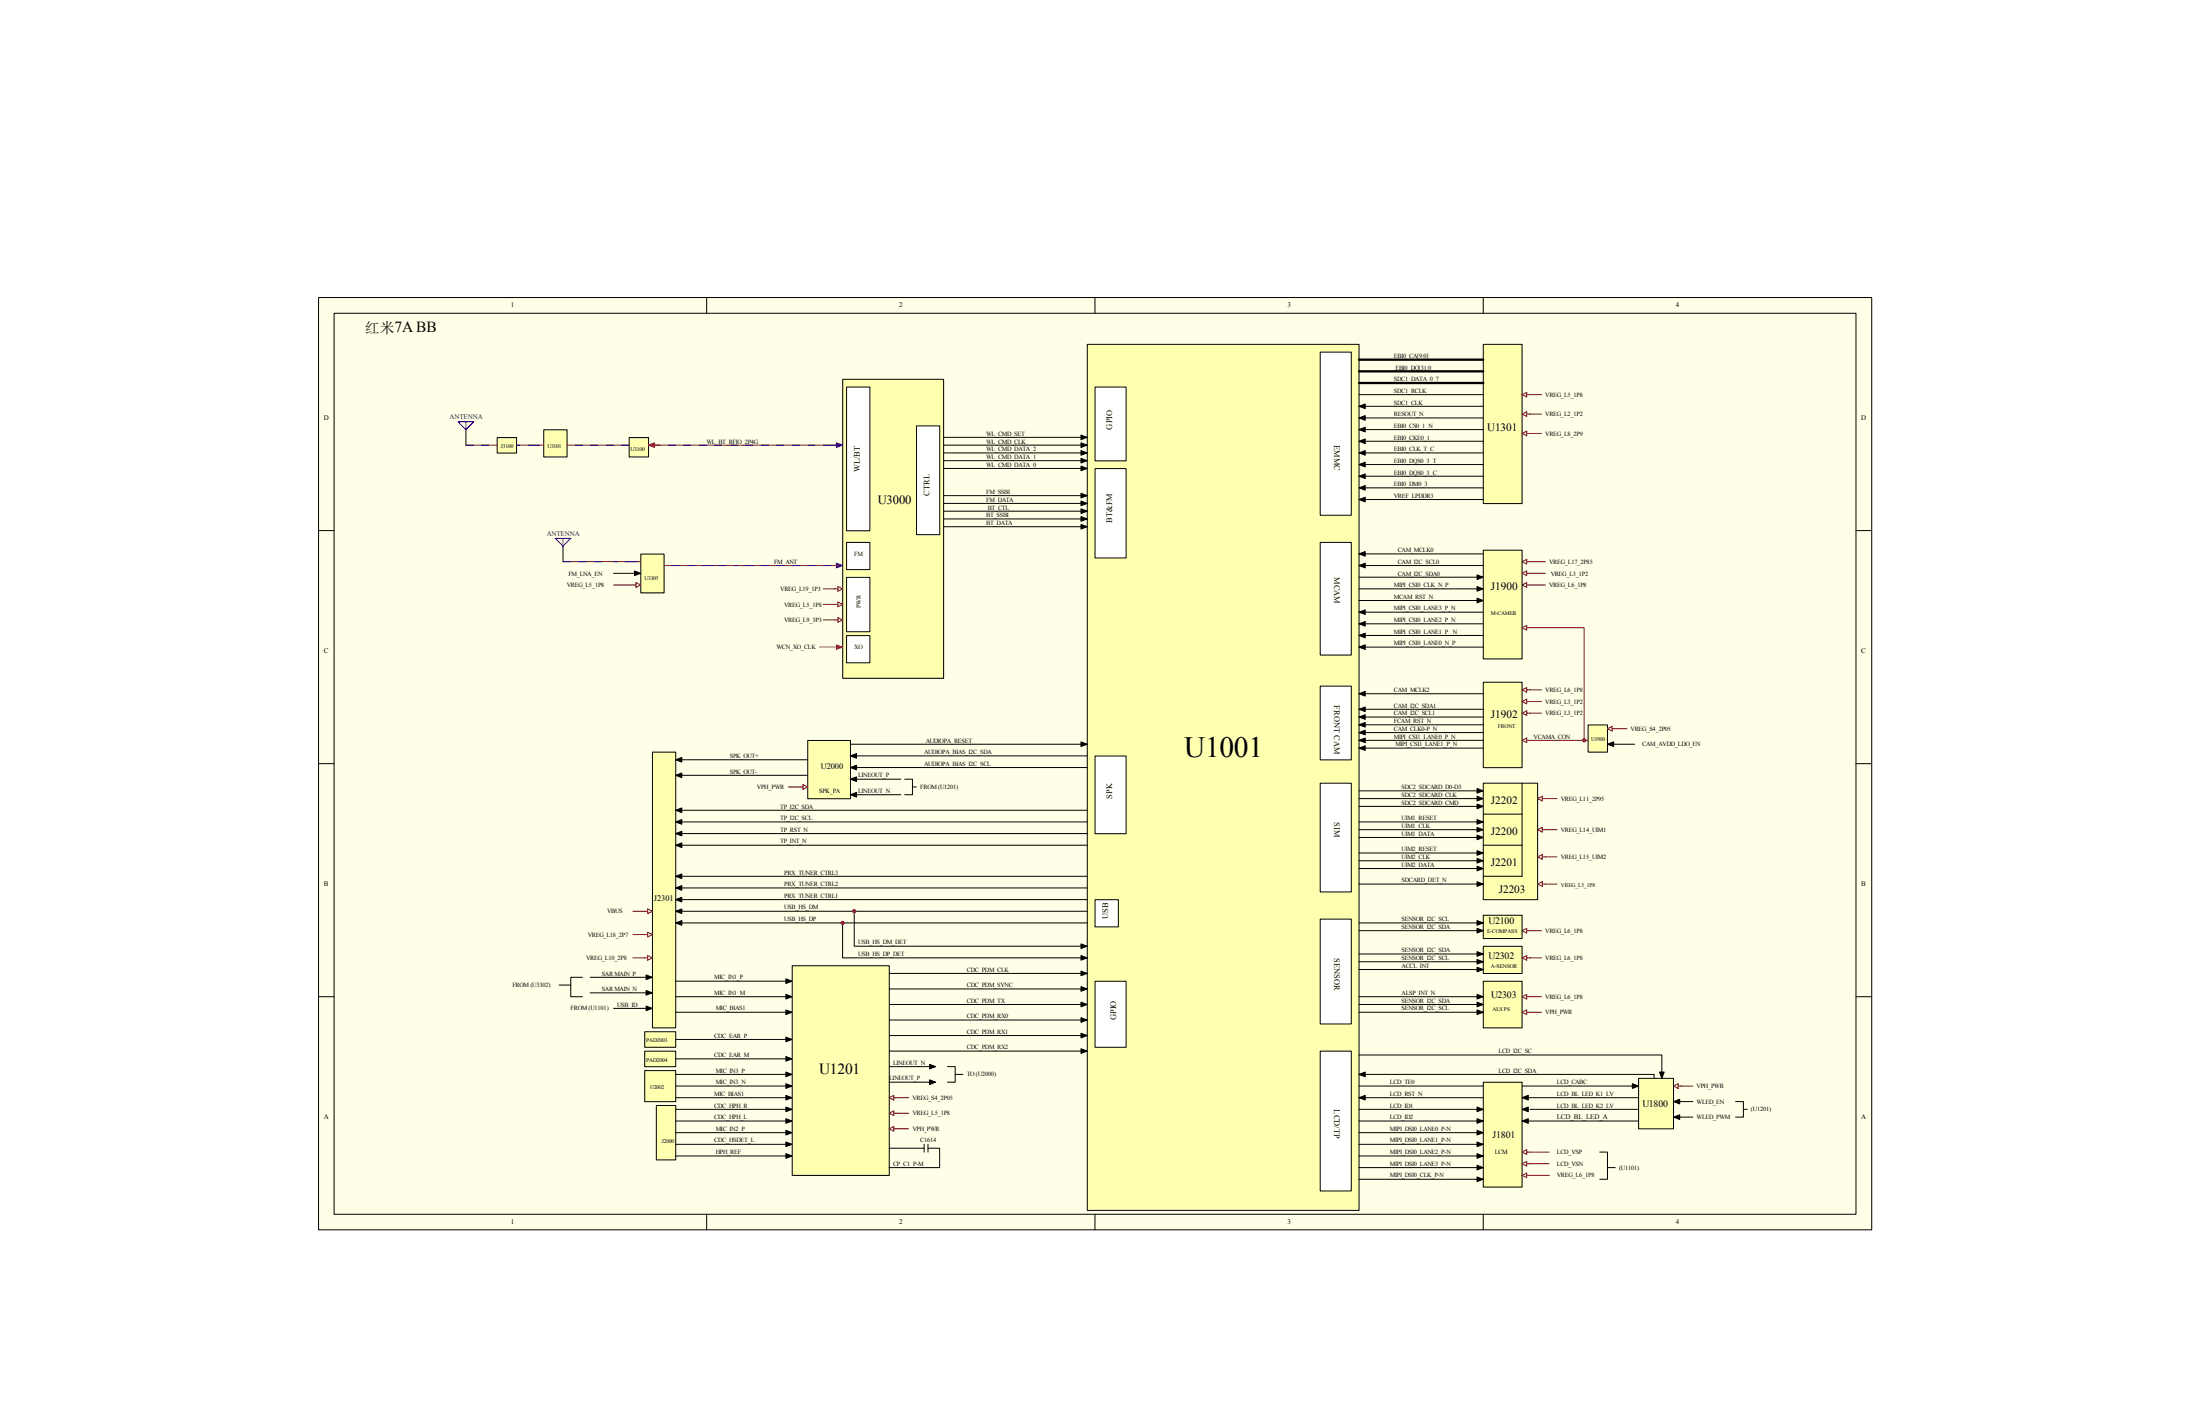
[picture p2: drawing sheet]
<svg xmlns="http://www.w3.org/2000/svg" width="432mm" height="279mm" viewBox="0 0 432 279" stroke-linecap="round" stroke-linejoin="round" font-family="sans-serif">
<path d="M62.5 58.4h304.9v182.9h-304.9z" fill="#ffffe8"/>
<g fill="none" stroke="#000" stroke-width=".2">
<path d="M62.5 58.4h304.9v182.9h-304.9zM138.7 58.4v3M214.9 58.4v3M291.1 58.4v3M65.6 61.5h298.7v176.8h-298.7zM91.5 84.3v3M62.5 104.1h3M364.3 104.1h3M62.5 149.8h3M364.3 149.8h3M62.5 195.6h3M364.3 195.6h3"/>
<path d="M138.7 238.2v3.1M214.9 238.2v3.1M291.1 238.2v3.1"/>
</g>
<path d="M89.9 82.8h3.1l-1.5 1.5zM91.5 82.8v1.5" fill="none" stroke="#00f" stroke-width=".2"/>
<path d="M165.4 74.5h19.8v58.6h-19.8z" fill="#ffffb0"/>
<path d="M165.4 74.4h19.8v58.7h-19.8z" fill="none" stroke="#000" stroke-width=".2"/>
<path d="M161.6 115.5h2.9M164.5 115.1l.9 .4-.9 .5z" fill="none" stroke="#800000" stroke-width=".2"/>
<path d="M213.4 67.6h53.3v169.9h-53.3z" fill="#ffffb0"/>
<path d="M213.4 67.6h53.3v169.9h-53.3z" fill="none" stroke="#000" stroke-width=".2"/>
<path d="M132.6 178.8l1.2-.5v1zM132.6 181.1l1.2-.5v.9z" fill="#000" stroke="#000" stroke-width=".2"/>
<path d="M215 92h6v17.5h-6z" fill="#fff"/>
<path d="M214.9 91.9h6.1v17.6h-6.1z" fill="none" stroke="#000" stroke-width=".2"/>
<path d="M215 76h6v14.4h-6z" fill="#fff"/>
<path d="M214.9 75.9h6.1v14.5h-6.1z" fill="none" stroke="#000" stroke-width=".2"/>
<path d="M179.9 83.6h4.5v21.3h-4.5z" fill="#fff"/>
<path d="M179.9 83.6h4.5v21.3h-4.5z" fill="none" stroke="#000" stroke-width=".2"/>
<path d="M166.2 113.3h4.5v10.7h-4.5z" fill="#fff"/>
<path d="M166.2 113.3h4.5v10.7h-4.5z" fill="none" stroke="#000" stroke-width=".2"/>
<path d="M166.2 124.8h4.5v5.2h-4.5z" fill="#fff"/>
<path d="M166.2 124.7h4.5v5.3h-4.5z" fill="none" stroke="#000" stroke-width=".2"/>
<path d="M97.6 85.9h3.8v3h-3.8z" fill="#ffffb0"/>
<path d="M97.6 85.9h3.8v3h-3.8zM185.2 98.8h28.2M185.2 100.3h28.2M185.2 101.8h28.2M185.2 103.3h28.2" fill="none" stroke="#000" stroke-width=".2"/>
<path d="M163.9 118.6h.6M164.5 118.1l.9 .5-.9 .4zM161.6 121.6h2.3" fill="none" stroke="#800000" stroke-width=".2"/>
<path d="M212.2 102.9l1.2 .4-1.2 .5zM212.2 101.4l1.2 .4-1.2 .5z" fill="#000" stroke="#000" stroke-width=".2"/>
<path d="M166.2 76h4.5v28.1h-4.5z" fill="#fff"/>
<path d="M166.2 75.9h4.5v28.2h-4.5z" fill="none" stroke="#000" stroke-width=".2"/>
<path d="M124.2 183.4h2.9M127.1 182.9l.9 .5-.9 .4z" fill="none" stroke="#800000" stroke-width=".2"/>
<path d="M291.2 212.4h7.5v20.5h-7.5z" fill="#ffffb0"/>
<path d="M266.7 213.1h24.4M266.7 215.4h24.4M291.1 212.3h7.6v20.6h-7.6z" fill="none" stroke="#000" stroke-width=".2"/>
<path d="M328.5 213.1l.9-.5v1zM329.4 213.1h2.9" fill="none" stroke="#800000" stroke-width=".2"/>
<path d="M266.7 215.4l1.3-.5v.9z" fill="#000" stroke="#000" stroke-width=".2"/>
<path d="M259.2 206.3h6v27.4h-6z" fill="#fff"/>
<path d="M259.1 206.2h6.1v27.5h-6.1zM266.7 217.7h24.4M266.7 220h24.4M266.7 222.2h24.4M266.7 224.5h24.4M266.7 229.1h24.4M266.7 231.4h24.4" fill="none" stroke="#000" stroke-width=".2"/>
<path d="M291.2 133.9h7.5v16.7h-7.5z" fill="#ffffb0"/>
<path d="M266.7 136.1h24.4M266.7 139.2h24.4M291.1 133.9h7.6v16.7h-7.6zM266.7 140.7h24.4" fill="none" stroke="#000" stroke-width=".2"/>
<path d="M298.7 145.3l1-.5v.9zM299.7 145.3h12" fill="none" stroke="#800000" stroke-width=".2"/>
<path d="M266.7 136.1l1.3-.4v.9zM266.7 139.2l1.3-.5v.9zM266.7 140.7l1.3-.5v.9z" fill="#000" stroke="#000" stroke-width=".2"/>
<path d="M259.2 134.7h6v14.4h-6z" fill="#fff"/>
<path d="M259.1 134.6h6.1v14.5h-6.1zM266.7 142.2h24.4M266.7 143.7h24.4M266.7 145.3h24.4M266.7 146.8h24.4" fill="none" stroke="#000" stroke-width=".2"/>
<path d="M298.7 135.4l1-.5v.9zM299.7 135.4h2.9" fill="none" stroke="#800000" stroke-width=".2"/>
<path d="M291.2 67.6h7.5v31.2h-7.5z" fill="#ffffb0"/>
<path d="M291.1 67.6h7.6v31.2h-7.6z" fill="none" stroke="#000" stroke-width=".2"/>
<path d="M266.7 72.9h24.4M266.7 75.1h24.4" fill="none" stroke="#000" stroke-width=".46"/>
<path d="M259.2 106.5h6v22h-6z" fill="#fff"/>
<path d="M266.7 77.4h24.4M259.1 106.4h6.1v22.1h-6.1zM266.7 108.7h24.4M266.7 155.2h24.4M266.7 156.7h24.4M266.7 158.2h24.4M266.7 162.8h24.4M266.7 164.3h24.4M266.7 167.4h24.4" fill="none" stroke="#000" stroke-width=".2"/>
<path d="M298.7 81.2l1-.4v.9zM299.7 81.2h2.9M298.7 114.8l1-.5v.9zM299.7 114.8h3.6M301.8 156.7l.9-.5v1zM302.7 156.7h2.9M301.8 162.8l.9-.5v.9zM302.7 162.8h2.9" fill="none" stroke="#800000" stroke-width=".2"/>
<path d="M289.9 154.7l1.2 .5-1.2 .4zM289.9 156.2l1.2 .5-1.2 .5zM289.9 157.8l1.2 .4-1.2 .5zM289.9 163.9l1.2 .4-1.2 .5zM289.9 162.3l1.2 .5-1.2 .4zM289.9 166.9l1.2 .5-1.2 .4z" fill="#000" stroke="#000" stroke-width=".2"/>
<path d="M259.2 153.7h6v21.3h-6z" fill="#fff"/>
<path d="M259.1 153.7h6.1v21.3h-6.1z" fill="none" stroke="#000" stroke-width=".2"/>
<path d="M291.2 153.7h10.6v22.8h-10.6z" fill="#ffffb0"/>
<path d="M291.1 153.7h10.7v22.8h-10.7z" fill="none" stroke="#000" stroke-width=".2"/>
<path d="M298.7 182.6l1-.5v1zM299.7 182.6h2.9" fill="none" stroke="#800000" stroke-width=".2"/>
<path d="M291.2 185.7h7.5v5.3h-7.5z" fill="#ffffb0"/>
<path d="M266.7 188.7h24.4M291.1 185.7h7.6v5.3h-7.6z" fill="none" stroke="#000" stroke-width=".2"/>
<path d="M291.2 192.6h7.5v9.1h-7.5z" fill="#ffffb0"/>
<path d="M266.7 198.6h24.4M266.7 195.6h24.4M266.7 197.1h24.4M291.1 192.5h7.6v9.2h-7.6z" fill="none" stroke="#000" stroke-width=".2"/>
<path d="M298.7 198.6l1-.4v.9zM299.7 198.6h2.9" fill="none" stroke="#800000" stroke-width=".2"/>
<path d="M259.2 180.4h6v20.5h-6z" fill="#fff"/>
<path d="M266.7 79.7h24.4M266.7 113.3h24.4M266.7 115.5h24.4M266.7 117.8h24.4M266.7 120.1h24.4M266.7 122.4h24.4M266.7 124.7h24.4M259.1 180.3h6.1v20.6h-6.1zM266.7 190.2h24.4" fill="none" stroke="#000" stroke-width=".2"/>
<g fill="#000" stroke="#000" stroke-width=".2">
<path d="M266.7 79.7l1.3-.4v.9zM212.2 99.8l1.2 .5-1.2 .5zM266.7 108.7l1.3-.5v.9zM289.9 112.8l1.2 .5-1.2 .4zM289.9 115.1l1.2 .4-1.2 .5zM289.9 117.4l1.2 .4-1.2 .5zM266.7 122.4l1.3-.5v1zM266.7 120.1l1.3-.4v.9zM266.7 124.7l1.3-.5v.9zM166.9 148.3l1.2-.4v.9zM266.7 146.8l1.3-.5v.9zM266.7 145.3l1.3-.5v.9z"/>
<path d="M266.7 143.7l1.3-.4v.9zM132.6 176.5l1.2-.4v.9zM132.6 174.2l1.2-.4v.9zM289.9 198.2l1.2 .4-1.2 .5zM289.9 196.6l1.2 .5-1.2 .4zM289.9 182.1l1.2 .5-1.2 .5zM289.9 186.7l1.2 .5-1.2 .4zM289.9 219.5l1.2 .5-1.2 .4zM298.7 215.4l1.3-.5v.9zM298.7 217.7l1.3-.5v.9zM289.9 226.4l1.2 .4-1.2 .5zM289.9 228.6l1.2 .5-1.2 .5z"/>
<path d="M289.9 224.1l1.2 .4-1.2 .5zM289.9 221.8l1.2 .4-1.2 .5zM289.9 230.9l1.2 .5-1.2 .4z"/>
</g>
<path d="M298.7 85.1l1-.5v.9zM299.7 85.1h2.9M298.7 110.2l1-.5v1zM299.7 110.2h3.6" fill="none" stroke="#800000" stroke-width=".2"/>
<path d="M164.2 86.9l1.2 .4-1.2 .5z" fill="#0000bf" stroke="#0000bf" stroke-width=".2"/>
<path d="M266.7 70.6h24.4" fill="none" stroke="#000" stroke-width=".46"/>
<path d="M215 192.6h6v12.9h-6z" fill="#fff"/>
<path d="M214.9 192.5h6.1v13h-6.1z" fill="none" stroke="#000" stroke-width=".2"/>
<path d="M291.2 108h7.5v21.3h-7.5z" fill="#ffffb0"/>
<path d="M266.7 82h24.4M266.7 84.3h24.4M291.1 107.9h7.6v21.4h-7.6z" fill="none" stroke="#000" stroke-width=".2"/>
<path d="M311.7 142.3h3.8v5.3h-3.8z" fill="#ffffb0"/>
<path d="M311.7 142.2h3.8v5.4h-3.8zM266.7 187.2h24.4" fill="none" stroke="#000" stroke-width=".2"/>
<path d="M298.7 112.5l1-.5v.9zM299.7 112.5h.6M317 143h2.3M301.8 173.5l.9-.5v.9zM302.7 173.5h.6M303.3 168.1h2.3M298.7 187.9l1-.4v.9zM299.7 187.9h2.9" fill="none" stroke="#800000" stroke-width=".2"/>
<path d="M266.7 84.3l1.3-.5v.9zM266.7 82l1.3-.5v1z" fill="#000" stroke="#000" stroke-width=".2"/>
<path d="M291.2 179.6h7.5v4.5h-7.5z" fill="#ffffb0"/>
<path d="M291.1 179.6h7.6v4.5h-7.6zM298.7 213.1h22.9M266.7 226.8h24.4" fill="none" stroke="#000" stroke-width=".2"/>
<path d="M289.9 217.2l1.2 .5-1.2 .4zM320.4 212.6l1.2 .5-1.2 .5z" fill="#000" stroke="#000" stroke-width=".2"/>
<path d="M106.8 84.4h4.5v5.3h-4.5z" fill="#ffffb0"/>
<path d="M106.7 84.3h4.6v5.4h-4.6z" fill="none" stroke="#000" stroke-width=".2"/>
<path d="M123.5 85.9h3.8v3.8h-3.8z" fill="#ffffb0"/>
<path d="M123.5 85.9h3.8v3.8h-3.8zM185.2 97.2h28.2" fill="none" stroke="#000" stroke-width=".2"/>
<path d="M127.3 87.3l1.2-.4v.9z" fill="#f00" stroke="#f00" stroke-width=".2"/>
<path d="M164.2 126.5l1.2 .5-1.2 .4z" fill="#ff0080" stroke="#ff0080" stroke-width=".2"/>
<path d="M160.8 127h4.6" fill="none" stroke="#ff0080" stroke-width=".2"/>
<path d="M212.2 98.3l1.2 .5-1.2 .4zM212.2 96.8l1.2 .4-1.2 .5z" fill="#000" stroke="#000" stroke-width=".2"/>
<path d="M91.5 87.3h6M101.4 87.3h5.3M127.3 87.3h38.1" fill="none" stroke="#f00" stroke-width=".2"/>
<path d="M91.5 87.3h1.5M94.5 87.3h1.5M101.4 87.3h.7M103.6 87.3h2.3" fill="none" stroke="#00f" stroke-width=".2"/>
<path d="M161.6 118.6h2.3M163.9 121.6h.6M164.5 121.2l.9 .4-.9 .5z" fill="none" stroke="#800000" stroke-width=".2"/>
<path d="M158.6 145.3h8.3v11.4h-8.3z" fill="#ffffb0"/>
<path d="M158.5 145.3h8.4v11.4h-8.4z" fill="none" stroke="#000" stroke-width=".2"/>
<path d="M128.1 147.6h4.5v54.1h-4.5z" fill="#ffffb0"/>
<g fill="none" stroke="#000" stroke-width=".2">
<path d="M128.1 147.6h4.5v54.1h-4.5zM133.4 149.1h25.1M133.4 152.1h25.1M166.9 146h46.5M166.9 148.3h46.5M166.9 150.6h46.5M166.9 152.9h9.9M166.9 155.9h9.9M132.6 178.8h80.8M132.6 171.9h80.8M132.6 174.2h80.8M132.6 176.5h80.8"/>
<path d="M167.7 178.8v6.9h44.9M132.6 181.1h80.8"/>
</g>
<path d="M132.6 152.1l1.2-.4v.9zM132.6 149.1l1.2-.5v.9zM166.9 150.6l1.2-.5v1zM166.9 155.9l1.2-.4v.9zM166.9 152.9l1.2-.5v.9zM212.2 145.6l1.2 .4-1.2 .5zM212.2 187.5l1.2 .4-1.2 .5zM154.2 224.1l1.3 .4-1.3 .5z" fill="#000" stroke="#000" stroke-width=".2"/>
<path d="M154.7 154.4h2.9M157.6 154l.9 .4-.9 .5z" fill="none" stroke="#800000" stroke-width=".2"/>
<path d="M215 148.4h6v15.2h-6z" fill="#fff"/>
<path d="M214.9 148.3h6.1v15.3h-6.1z" fill="none" stroke="#000" stroke-width=".2"/>
<path d="M215 176.6h4.5v5.3h-4.5z" fill="#fff"/>
<path d="M214.9 176.5h4.6v5.4h-4.6z" fill="none" stroke="#000" stroke-width=".2"/>
<path d="M132.6 171.9l1.2-.4v.9zM154.2 195.1l1.3 .5-1.3 .4zM212.2 185.2l1.2 .5-1.2 .4z" fill="#000" stroke="#000" stroke-width=".2"/>
<path d="M126.6 206.3h6v3h-6z" fill="#ffffb0"/>
<path d="M132.6 192.5h22.9M132.6 195.6h22.9M132.6 198.6h22.9M126.5 206.2h6.1v3.1h-6.1zM132.6 203.9h22.9M132.6 207.8h22.9" fill="none" stroke="#000" stroke-width=".2"/>
<path d="M154.2 192.1l1.3 .4-1.3 .5zM154.2 198.2l1.3 .4-1.3 .5zM154.2 210.3l1.3 .5-1.3 .5zM154.2 212.6l1.3 .5-1.3 .5zM154.2 203.5l1.3 .4-1.3 .5zM154.2 207.3l1.3 .5-1.3 .4zM154.2 221.8l1.3 .4-1.3 .5z" fill="#000" stroke="#000" stroke-width=".2"/>
<path d="M126.6 202.5h6v3h-6z" fill="#ffffb0"/>
<path d="M126.5 202.4h6.1v3.1h-6.1z" fill="none" stroke="#000" stroke-width=".2"/>
<path d="M126.6 210.1h6v6.1h-6z" fill="#ffffb0"/>
<path d="M126.5 210.1h6.1v6.1h-6.1zM132.6 210.8h22.9M132.6 213.1h22.9" fill="none" stroke="#000" stroke-width=".2"/>
<path d="M128.9 217h3.7v10.6h-3.7z" fill="#ffffb0"/>
<g fill="none" stroke="#000" stroke-width=".2">
<path d="M266.7 127h24.4M266.7 168.9h24.4M266.7 170.4h24.4M266.7 173.5h24.4M266.7 161.3h24.4M165.4 181.1v6.8h47.2M174.5 194h38.9M174.5 197.1h38.9M266.7 181.1h24.4M266.7 182.6h24.4M128.8 216.9h3.8v10.7h-3.8zM132.6 217.7h22.9"/>
<path d="M132.6 220h22.9M174.5 203.2h38.9M174.5 206.2h38.9M174.5 200.1h38.9M174.5 209.3h8.4M299.5 215.4h22.1M300.3 217.7h21.3M132.6 222.2h22.9M132.6 224.5h22.9"/>
</g>
<g fill="#000" stroke="#000" stroke-width=".2">
<path d="M266.7 127l1.3-.5v.9zM266.7 142.2l1.3-.4v.9zM289.9 160.8l1.2 .5-1.2 .4zM289.9 168.4l1.2 .5-1.2 .4zM289.9 170l1.2 .4-1.2 .5zM289.9 173l1.2 .5-1.2 .4zM212.2 196.6l1.2 .5-1.2 .4zM212.2 190.5l1.2 .5-1.2 .4zM212.2 193.6l1.2 .4-1.2 .5zM289.9 189.8l1.2 .4-1.2 .5zM289.9 188.2l1.2 .5-1.2 .5zM289.9 195.1l1.2 .5-1.2 .4z"/>
<path d="M289.9 180.6l1.2 .5-1.2 .4zM154.2 217.2l1.3 .5-1.3 .4zM154.2 219.5l1.3 .5-1.3 .4zM212.2 199.7l1.2 .4-1.2 .5zM212.2 202.7l1.2 .5-1.2 .4z"/>
</g>
<path d="M298.7 77.4l1-.4v.9zM299.7 77.4h2.9M301.8 168.1l.9-.4v.9zM302.7 168.1h.6M303.3 173.5h2.3M298.7 195.6l1-.5v.9zM299.7 195.6h2.9" fill="none" stroke="#800000" stroke-width=".2"/>
<path d="M166.2 106.5h4.5v5.3h-4.5z" fill="#fff"/>
<path d="M166.2 106.4h4.5v5.4h-4.5zM177.6 152.9h1.5v3h-1.5M179.1 154.4h.8M174.5 191h38.9M132.6 215.4h22.9M132.6 226.8h22.9" fill="none" stroke="#000" stroke-width=".2"/>
<path d="M154.2 214.9l1.3 .5-1.3 .4zM154.2 226.4l1.3 .4-1.3 .5z" fill="#000" stroke="#000" stroke-width=".2"/>
<path d="M300.3 112.5h3M315.5 143l.9-.5v.9zM316.4 143h.6" fill="none" stroke="#800000" stroke-width=".2"/>
<path d="M111.3 87.3h12.2M128 87.3h1.6" fill="none" stroke="#f00" stroke-width=".2"/>
<g fill="none" stroke="#00f" stroke-width=".2">
<path d="M112.8 87.3h1.5M115.8 87.3h1.6M118.9 87.3h1.5M121.9 87.3h1.6M131.1 87.3h1.5M134.1 87.3h1.6M137.2 87.3h1.5M140.2 87.3h1.6M143.3 87.3h1.5M146.3 87.3h1.5M149.4 87.3h1.5M152.4 87.3h1.5"/>
<path d="M155.5 87.3h1.5M158.5 87.3h1.5M161.6 87.3h3.8"/>
</g>
<path d="M155.5 189.5h19v41.1h-19z" fill="#ffffb0"/>
<path d="M291.1 159.7h7.6M298.7 153.6v18.3h-7.6M291.1 165.8h7.6M155.5 189.5h19v41.1h-19zM174.5 212.3h8.4M174.5 225.3h6.9M181.4 224.5v1.5M182.1 225.3h2.3v3.8h-9.9M182.1 224.5v1.5" fill="none" stroke="#000" stroke-width=".2"/>
<path d="M182.4 211.9l1.3 .4-1.3 .5zM182.4 208.8l1.3 .5-1.3 .4zM212.2 205.8l1.2 .4-1.2 .5zM298.7 220l1.3-.5v.9z" fill="#000" stroke="#000" stroke-width=".2"/>
<path d="M174.5 218.4l.9-.4v.9zM174.5 215.4l.9-.5v.9zM175.4 218.4h2.9M175.4 215.4h2.9M174.5 221.5l.9-.5v.9zM175.4 221.5h2.9" fill="none" stroke="#800000" stroke-width=".2"/>
<path d="M321.6 211.6h6.9v9.9h-6.9z" fill="#ffffb0"/>
<path d="M266.7 111h24.4M316.3 146h4.5M266.7 210.8h58v.8M266.7 207h59.5v3.8M298.7 220h22.9M321.6 211.6h6.9v9.9h-6.9zM329.2 219.2h3.1M329.2 216.1h3.1M340.7 216.1h1.5v3.1h-1.5M342.2 217.7h.7M314 226h1.5v5.4h-1.5M315.5 229.1h1.5" fill="none" stroke="#000" stroke-width=".2"/>
<path d="M266.7 111l1.3-.5v.9zM315.5 146l1.2-.4v.9zM266.7 210.8l1.3-.5v1zM325.7 210.3h.9l-.4 1.3zM328.5 216.1l1.2-.4v.9zM328.5 219.2l1.2-.5v.9z" fill="#000" stroke="#000" stroke-width=".2"/>
<path d="M298.7 123.2l1-.5v.9zM298.7 137.6l1-.4v.9zM298.7 139.9l1-.4v.9zM299.7 137.6h2.9M299.7 139.9h2.9M299.7 123.2h.6M298.7 230.6l1-.4v.9zM298.7 226l1-.4v.9zM298.7 228.3l1-.4v.9zM299.7 230.6h.6M299.7 228.3h.6M299.7 226h.6" fill="none" stroke="#800000" stroke-width=".2"/>
<path d="M300.3 230.6h3.8M300.3 228.3h3.8M300.3 226h3.8" fill="none" stroke="#8d0034" stroke-width=".2"/>
<circle cx="310.9" cy="145.3" r=".3" fill="#800000" stroke="#800000" stroke-width=".2"/>
<path d="M300.3 123.2h10.6v22.1" fill="none" stroke="#781915" stroke-width=".2"/>
<path d="M259.2 69.1h6v32h-6z" fill="#fff"/>
<g fill="none" stroke="#000" stroke-width=".2">
<path d="M259.1 69.1h6.1v32h-6.1zM267.5 91.2h23.6M267.5 93.4h23.6M267.5 86.6h23.6M267.5 88.9h23.6M267.5 95.7h23.6M267.5 98h23.6M110.5 107.2v3M133.4 159h80M133.4 161.3h80M133.4 163.6h80M133.4 165.8h80"/>
<path d="M109.7 193.3h2.3M114.3 191.8h-2.3v3.8h2.3M115.8 191.8h12.2M115.8 194.8h12.2M120.4 197.9h7.6M185.9 209.3h1.6v3h-1.6M187.5 210.8h1.5"/>
</g>
<g fill="#000" stroke="#000" stroke-width=".2">
<path d="M266.7 86.6l1.3-.5v.9zM266.7 88.9l1.3-.5v.9zM266.7 91.2l1.3-.5v.9zM266.7 93.4l1.3-.4v.9zM266.7 95.7l1.3-.4v.9zM266.7 98l1.3-.4v.9zM132.6 159l1.2-.5v.9zM132.6 165.8l1.2-.4v.9zM132.6 163.6l1.2-.5v.9zM132.6 161.3l1.2-.5v.9zM126.8 194.3l1.2 .5-1.2 .5zM126.8 191.3l1.2 .5-1.2 .4z"/>
<path d="M126.8 197.4l1.2 .5-1.2 .4z"/>
</g>
<path d="M124.2 178.8h2.9M127.1 178.3l.9 .5-.9 .5zM124.2 187.9h2.9M127.1 187.5l.9 .4-.9 .5z" fill="none" stroke="#800000" stroke-width=".2"/>
<g fill="#800000" stroke="#800000" stroke-width=".2">
<circle cx="167.7" cy="178.8" r=".31"/>
<circle cx="165.4" cy="181.1" r=".31"/>
</g>
<path d="M109 105.6h3l-1.5 1.6zM110.5 105.6v1.6" fill="none" stroke="#00f" stroke-width=".2"/>
<path d="M125.8 108.8h4.5v7.5h-4.5z" fill="#ffffb0"/>
<path d="M185.2 87.3h28.2M185.2 88.9h28.2M185.2 90.4h28.2M185.2 91.9h28.2M185.2 85.8h28.2M120.4 112.5h4.6M125.8 108.7h4.5v7.6h-4.5z" fill="none" stroke="#000" stroke-width=".2"/>
<path d="M110.5 110.2h15.2M130.3 111h34.3" fill="none" stroke="#f00" stroke-width=".2"/>
<g fill="none" stroke="#00f" stroke-width=".2">
<path d="M110.5 110.2h1.5M113.6 110.2h1.5M116.6 110.2h1.5M120.4 110.2h.8M122.7 110.2h2.3M131.8 111h1.6M134.9 111h1.5M137.9 111h2.3M141 111h1.5M144 111h3.8M149.4 111h1.5M152.4 111h1.5"/>
<path d="M155.5 111h1.5M158.5 111h1.5M161.6 111h1.5"/>
</g>
<path d="M164.2 110.5l1.2 .5-1.2 .4z" fill="#0000bf" stroke="#0000bf" stroke-width=".2"/>
<path d="M212.2 91.5l1.2 .4-1.2 .5zM212.2 89.9l1.2 .5-1.2 .4zM212.2 88.4l1.2 .5-1.2 .4zM212.2 86.9l1.2 .4-1.2 .5zM212.2 85.4l1.2 .4-1.2 .5zM124.5 112l1.2 .5-1.2 .4z" fill="#000" stroke="#000" stroke-width=".2"/>
<path d="M120.4 114.8h4.4M124.8 114.3l.9 .5-.9 .4z" fill="none" stroke="#800000" stroke-width=".2"/>
<text font-size="5.8" x="232.5" y="148.5">U1001</text>
<text font-size="3" x="160.8" y="210.8">U1201</text>
<text font-size="2.9" x="71.6" y="65.2">红米7A BB</text>
<text font-size="2.5" x="172.3" y="98.9">U3000</text>
<g font-size="2.2">
<text x="291.9" y="84.5">U1301</text>
<text x="292.6" y="115.8">J1900</text>
<text x="292.6" y="140.9">J1902</text>
<text x="292.6" y="157.7">J2202</text>
<text x="292.6" y="163.8">J2200</text>
<text x="292.6" y="169.9">J2201</text>
<text x="294.2" y="175.2">J2203</text>
</g>
<g font-size="1.9">
<text x="292.2" y="181.4">U2100</text>
<text x="292.2" y="188.2">U2302</text>
<text x="292.6" y="195.8">U2303</text>
<text x="322.4" y="217.2">U1800</text>
<text x="292.9" y="223.3">J1801</text>
</g>
<g font-size="1.7">
<text x="218.3" y="84.3" transform="rotate(-90 218.3 84.3)">GPIO</text>
<text x="261.9" y="87.3" transform="rotate(90 261.9 87.3)">EMMC</text>
<text x="168.7" y="92.7" transform="rotate(-90 168.7 92.7)">WL/BT</text>
<text x="182.5" y="97.2" transform="rotate(-90 182.5 97.2)">CTRL</text>
<text x="218.3" y="102.6" transform="rotate(-90 218.3 102.6)">BT&amp;FM</text>
<text x="261.9" y="113.2" transform="rotate(90 261.9 113.2)">MCAM</text>
<text x="261.9" y="138.4" transform="rotate(90 261.9 138.4)">FRONT CAM</text>
<text x="161.1" y="151">U2000</text>
<text x="218.3" y="156.7" transform="rotate(-90 218.3 156.7)">SPK</text>
<text x="261.9" y="161.3" transform="rotate(90 261.9 161.3)">SIM</text>
<text x="128.4" y="176.9">J2301</text>
<text x="217.5" y="180.3" transform="rotate(-90 217.5 180.3)">USB</text>
<text x="261.9" y="188" transform="rotate(90 261.9 188)">SENSOR</text>
<text x="219" y="200.2" transform="rotate(-90 219 200.2)">GPIO</text>
<text x="261.9" y="217.7" transform="rotate(90 261.9 217.7)">LCD/TP</text>
</g>
<g font-size="1.4">
<text x="100.3" y="60.3">1</text>
<text x="176.5" y="60.3">2</text>
<text x="252.7" y="60.3">3</text>
<text x="328.9" y="60.3">4</text>
<text x="63.5" y="82.4">D</text>
<text x="365.3" y="82.4">D</text>
<text x="63.5" y="128.1">C</text>
<text x="365.3" y="128.1">C</text>
<text x="63.5" y="173.9">B</text>
<text x="365.3" y="173.9">B</text>
<text x="63.5" y="219.6">A</text>
<text x="305.6" y="219.6">LCD_BL_LED_A</text>
<text x="365.3" y="219.6">A</text>
<text x="100.3" y="240.2">1</text>
<text x="176.5" y="240.2">2</text>
<text x="252.7" y="240.2">3</text>
<text x="328.9" y="240.2">4</text>
</g>
<g font-size="1.4" fill="#000080">
<text x="88.3" y="82.3">ANTENNA</text>
<text x="107.3" y="105.1">ANTENNA</text>
</g>
<g font-size="1.2">
<text x="273.6" y="70.3">EBI0_CA[9:0]</text>
<text x="273.6" y="74.8">SDC1_DATA_0_7</text>
<text x="273.6" y="77.1">SDC1_RCLK</text>
<text x="273.9" y="72.5">EBI0_DQ[31:0</text>
<text x="303.3" y="77.9">VREG_L5_1P8</text>
<text x="273.6" y="79.4">SDC1_CLK</text>
<text x="273.6" y="81.7">RESOUT_N</text>
<text x="273.6" y="84">EBI0_CS0_1_N</text>
<text x="303.3" y="81.7">VREG_L2_1P2</text>
<text x="138.7" y="87">WL_BT_RFIO_2P4G</text>
<text x="193.6" y="88.5">WL_CMD_DATA_2</text>
<text x="193.6" y="87">WL_CMD_CLK</text>
<text x="193.6" y="85.5">WL_CMD_SET</text>
<text x="273.6" y="86.3">EBI0_CKE0_1</text>
<text x="273.6" y="88.5">EBI0_CLK_T_C</text>
<text x="303.3" y="85.5">VREG_L8_2P9</text>
<text x="193.6" y="91.6">WL_CMD_DATA_0</text>
<text x="193.6" y="90.1">WL_CMD_DATA_1</text>
<text x="273.6" y="90.8">EBI0_DQS0_3_T</text>
<text x="273.6" y="93.1">EBI0_DQS0_3_C</text>
<text x="273.6" y="95.4">EBI0_DM0_3</text>
<text x="193.6" y="101.5">BT_SSBI</text>
<text x="193.6" y="98.5">FM_DATA</text>
<text x="193.6" y="96.9">FM_SSBI</text>
<text x="193.9" y="100">BT_CTL</text>
<text x="273.6" y="97.7">VREF_LPDDR3</text>
<text x="193.6" y="103">BT_DATA</text>
<text x="111.6" y="112.9">FM_LNA_EN</text>
<text x="151.9" y="110.6">FM_ANT</text>
<text x="167.7" y="109.1">FM</text>
<text x="274.3" y="108.4">CAM_MCLK0</text>
<text x="274.3" y="112.9">CAM_I2C_SDA0</text>
<text x="274.3" y="110.6">CAM_I2C_SCL0</text>
<text x="304.1" y="110.6">VREG_L17_2P85</text>
<text x="304.4" y="112.9">VREG_L3_1P2</text>
<text x="111.2" y="115.2">VREG_L5_1P8</text>
<text x="153.1" y="116">VREG_L19_1P3</text>
<text x="153.9" y="119">VREG_L5_1P8</text>
<text x="168.9" y="119.4" transform="rotate(-90 168.9 119.4)">PWR</text>
<text x="273.6" y="117.5">MCAM_RST_N</text>
<text x="273.6" y="115.2">MIPI_CSI0_CLK_N_P</text>
<text x="273.6" y="119.8">MIPI_CSI0_LANE3_P_N</text>
<text x="304.1" y="115.2">VREG_L6_1P8</text>
<text x="153.9" y="122.1">VREG_L9_3P3</text>
<text x="273.6" y="122.1">MIPI_CSI0_LANE2_P_N</text>
<text x="273.6" y="124.4">MIPI_CSI0_LANE1_P _N</text>
<text x="152.4" y="127.4">WCN_XO_CLK</text>
<text x="167.7" y="127.4">XO</text>
<text x="273.6" y="126.6">MIPI_CSI0_LANE0_N_P</text>
<text x="273.6" y="135.8">CAM_MCLK2</text>
<text x="303.3" y="135.8">VREG_L6_1P8</text>
<text x="273.6" y="138.8">CAM_I2C_SDA1</text>
<text x="273.6" y="140.4">CAM_I2C_SCL1</text>
<text x="273.6" y="141.9">FCAM_RST_N</text>
<text x="273.6" y="143.4">CAM_CLK0-P_N</text>
<text x="303.3" y="138.1">VREG_L3_1P2</text>
<text x="303.3" y="140.4">VREG_L3_1P2</text>
<text x="320.1" y="143.4">VREG_S4_2P05</text>
<text x="143.2" y="148.7">SPK_OUT+</text>
<text x="181.4" y="148">AUDIOPA_BIAS_I2C_SDA</text>
<text x="181.7" y="145.7">AUDIOPA_RESET</text>
<text x="273.6" y="144.9">MIPI_CSI1_LANE0_P_N</text>
<text x="273.9" y="146.4">MIPI_CSI1_LANE1_P_N</text>
<text x="301" y="144.9">VCAMA_CON</text>
<text x="322.3" y="146.4">CAM_AVDD_LDO_EN</text>
<text x="143.2" y="151.8">SPK_OUT-</text>
<text x="148.6" y="154.8">VPH_PWR</text>
<text x="160.8" y="155.6">SPK_PA</text>
<text x="168.4" y="152.5">LINEOUT_P</text>
<text x="168.4" y="155.6">LINEOUT_N</text>
<text x="180.6" y="154.8">FROM (U1201)</text>
<text x="181.4" y="150.3">AUDIOPA_BIAS_I2C_SCL</text>
<text x="275.1" y="154.8">SDC2_SDCARD_D0-D3</text>
<text x="153.1" y="158.6">TP_I2C_SDA</text>
<text x="153.1" y="160.9">TP_I2C_SCL</text>
<text x="275.1" y="156.4">SDC2_SDCARD_CLK</text>
<text x="275.1" y="157.9">SDC2_SDCARD_CMD</text>
<text x="275.1" y="160.9">UIM1_RESET</text>
<text x="306.3" y="157.1">VREG_L11_2P95</text>
<text x="153.1" y="165.5">TP_INT_N</text>
<text x="153.1" y="163.2">TP_RST_N</text>
<text x="275.1" y="162.4">UIM1_CLK</text>
<text x="275.1" y="164">UIM1_DATA</text>
<text x="275.1" y="167">UIM2_RESET</text>
<text x="306.3" y="163.2">VREG_L14_UIM1</text>
<text x="153.9" y="171.6">PRX_TUNER_CTRL3</text>
<text x="153.9" y="173.9">PRX_TUNER_CTRL2</text>
<text x="275.1" y="168.5">UIM2_CLK</text>
<text x="275.1" y="170.1">UIM2_DATA</text>
<text x="275.1" y="173.1">SDCARD_DET_N</text>
<text x="306.3" y="168.5">VREG_L15_UIM2</text>
<text x="119.2" y="179.2">VBUS</text>
<text x="153.9" y="178.4">USB_HS_DM</text>
<text x="153.9" y="176.2">PRX_TUNER_CTRL1</text>
<text x="115.4" y="183.8">VREG_L18_2P7</text>
<text x="153.9" y="180.7">USB_HS_DP</text>
<text x="168.4" y="185.3">USB_HS_DM_DET</text>
<text x="275.1" y="180.7">SENSOR_I2C_SCL</text>
<text x="275.1" y="182.3">SENSOR_I2C_SDA</text>
<text x="303.3" y="183">VREG_L6_1P8</text>
<text x="115.1" y="188.4">VREG_L10_2P8</text>
<text x="118.1" y="191.4">SAR MAIN_P</text>
<text x="168.4" y="187.6">USB_HS_DP_DET</text>
<text x="189.8" y="190.6">CDC_PDM_CLK</text>
<text x="275.1" y="186.8">SENSOR_I2C_SDA</text>
<text x="275.1" y="188.4">SENSOR_I2C_SCL</text>
<text x="275.1" y="189.9">ACCL_INT</text>
<text x="303.3" y="188.4">VREG_L6_1P8</text>
<text x="100.6" y="193.7">FROM (U3302)</text>
<text x="118.1" y="194.4">SAR MAIN_N</text>
<text x="121.1" y="197.5">USB_ID</text>
<text x="140.2" y="192.2">MIC_IN1_P</text>
<text x="140.2" y="195.2">MIC_IN1_M</text>
<text x="189.8" y="193.7">CDC_PDM_SYNC</text>
<text x="189.8" y="196.7">CDC_PDM_TX</text>
<text x="275.1" y="195.2">ALSP_INT_N</text>
<text x="275.1" y="196.7">SENSOR_I2C_SDA</text>
<text x="303.3" y="196">VREG_L6_1P8</text>
<text x="112" y="198.3">FROM (U1101)</text>
<text x="140.2" y="203.6">CDC_EAR_P</text>
<text x="140.5" y="198.3">MIC_BIAS1</text>
<text x="189.8" y="199.8">CDC_PDM_RX0</text>
<text x="189.8" y="202.8">CDC_PDM_RX1</text>
<text x="275.1" y="198.3">SENSOR_I2C_SCL</text>
<text x="303.3" y="199">VPH_PWR</text>
<text x="140.2" y="207.4">CDC_EAR_M</text>
<text x="175.3" y="208.9">LINEOUT_N</text>
<text x="189.8" y="205.9">CDC_PDM_RX2</text>
<text x="294.1" y="206.6">LCD_I2C_SC</text>
<text x="140.2" y="215">MIC_BIAS1</text>
<text x="140.5" y="210.4">MIC_IN3_P</text>
<text x="140.5" y="212.7">MIC_IN3_N</text>
<text x="174.5" y="212">LINEOUT_P</text>
<text x="179.1" y="215.8">VREG_S4_2P05</text>
<text x="189.8" y="211.2">TO (U2000)</text>
<text x="272.8" y="212.7">LCD_TE0</text>
<text x="272.8" y="215">LCD_RST_N</text>
<text x="294.1" y="210.4">LCD_I2C_SDA</text>
<text x="305.6" y="215">LCD_BL_LED_K1_LV</text>
<text x="305.6" y="212.7">LCD_CABC</text>
<text x="333" y="213.5">VPH_PWR</text>
<text x="140.2" y="217.3">CDC_HPH_R</text>
<text x="140.2" y="219.6">CDC_HPH_L</text>
<text x="140.5" y="221.9">MIC_IN2_P</text>
<text x="179.1" y="218.8">VREG_L5_1P8</text>
<text x="179.1" y="221.9">VPH_PWR</text>
<text x="272.8" y="217.3">LCD_ID1</text>
<text x="272.8" y="219.6">LCD_ID2</text>
<text x="272.8" y="221.9">MIPI_DSI0_LANE0_P-N</text>
<text x="305.6" y="217.3">LCD_BL_LED_K2_LV</text>
<text x="333" y="216.5">WLED_EN</text>
<text x="333" y="219.6">WLED_PWM</text>
<text x="343.7" y="218.1">(U1201)</text>
<text x="140.2" y="224.2">CDC_HSDET_L</text>
<text x="140.5" y="226.4">HPH_REF</text>
<text x="180.6" y="224.2">C1614</text>
<text x="272.8" y="224.2">MIPI_DSI0_LANE1_P-N</text>
<text x="272.8" y="226.4">MIPI_DSI0_LANE2_P-N</text>
<text x="293.4" y="226.4">LCM</text>
<text x="305.6" y="226.4">LCD_VSP</text>
<text x="175.3" y="228.7">CP_C1_P-M</text>
<text x="272.8" y="228.7">MIPI_DSI0_LANE3_P-N</text>
<text x="272.8" y="231">MIPI_DSI0_CLK_P-N</text>
<text x="305.6" y="228.7">LCD_VSN</text>
<text x="305.6" y="231">VREG_L6_1P8</text>
<text x="317.8" y="229.5">(U1101)</text>
</g>
<g font-size="1.1">
<text x="98.3" y="87.9">J3100</text>
<text x="107.4" y="87.9">U3101</text>
<text x="123.8" y="88.5">U3100</text>
<text x="126.5" y="113.8">U3305</text>
<text x="292.6" y="120.7">M-CAMER</text>
<text x="294" y="142.8">FRONT</text>
<text x="312.3" y="145.5">U1900</text>
<text x="306.3" y="174">VREG_L5_1P8</text>
<text x="291.9" y="183.1">E-COMPASS</text>
<text x="292.6" y="190">A-SENSOR</text>
<text x="292.9" y="198.4">ALS PS</text>
<text x="126.8" y="208.3">PAD2004</text>
<text x="126.8" y="204.5">PAD2003</text>
<text x="127.6" y="213.6">U2002</text>
<text x="129.9" y="224.3">J2000</text>
</g>
</svg>
